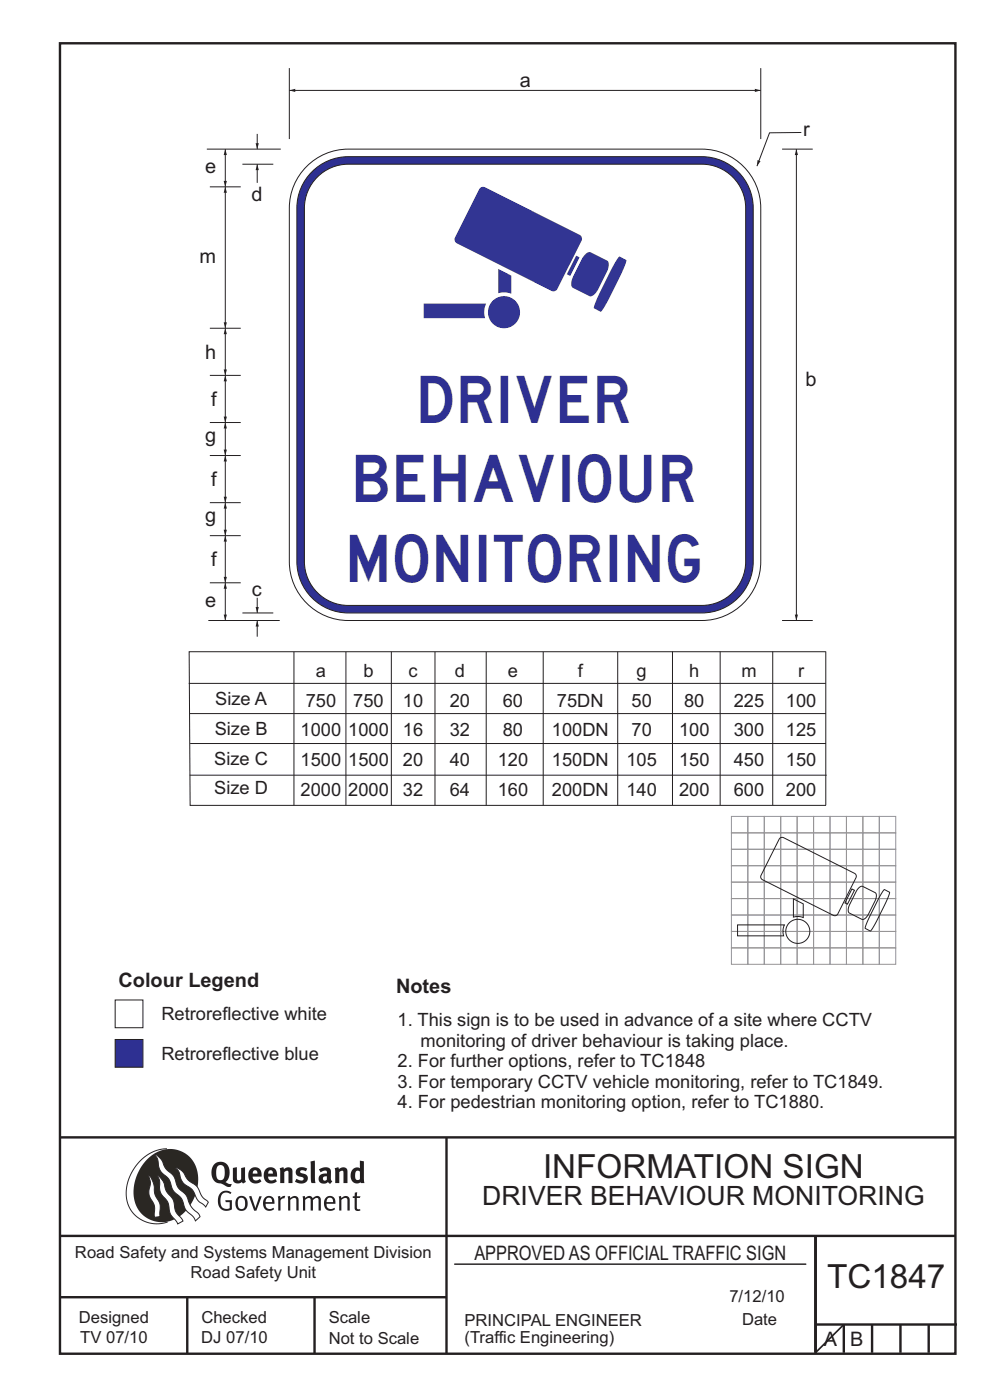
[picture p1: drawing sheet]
<svg xmlns="http://www.w3.org/2000/svg" width="210mm" height="297mm" viewBox="0 0 210 297" stroke-linecap="round" stroke-linejoin="round" font-family="sans-serif">
<g fill="none" stroke="#231f20" stroke-width=".51">
<path d="M12.7 9.2h190v278h-190zM12.7 241.3h190M94.7 241.4v45.8M12.7 275.2h82M12.7 262.2h190.1M39.7 275.2v12M66.7 275.2v12M173 262.1v24.9M173 281h30M179 281v6M185 281v6M191 281v6"/>
<path d="M197 281v6"/>
</g>
<path d="M96.4 268.2h74.6" fill="none" stroke="#231f20" stroke-width=".21"/>
<path d="M35.4 243.7a9.5 9.5 0 0 0-8.6 10.4 6.5 6.5 0 0 0 8.8 5.1" fill="none" stroke="#2a2723" stroke-width=".21"/>
<path d="M31.3 245.9a6.1 6.1 0 0 1 7.3-1.6 6.1 6.1 0 0 1 3.4 6.6 8.8 8.8 0 0 1-7.2 8.4 6.1 6.1 0 0 1-6.4-7.5 10.5 10.5 0 0 1 2.9-5.9z" fill-rule="evenodd" fill="#2a2723"/>
<g fill="#fff" stroke="#2a2723" stroke-width=".21">
<path d="M31.6 249.3l.3 .3 .6 1.2 .4 2.6 1 2 .1 2.7-1.2 .1-.1-2.4-.9-1.8-.2-.7 .3-2.4z" fill-rule="evenodd"/>
<path d="M37.2 247.7l.5 .1 .9 .6 1.3 1.9 1.9 1.5 1.1 2.1 1.3 1.2-.6 1-1.6-1.5-1.2-2.2-2-1.5-.5-.9-.4-1.5z" fill-rule="evenodd"/>
<path d="M32.8 244.9l.4 .1 .9 .8 1 2.1 1.7 1.5 1 2.5 1.6 1.6 1.2 2.5 1.6 1.6 .2 .5-.9 .9-.5-.9-1.6-1.5-1-2.4-1.7-1.7-.9-2.4-1.8-1.7-.3-.9-.3-1.6z" fill-rule="evenodd"/>
<path d="M33.4 249.4l.5 .3 .7 .9 .7 2.1 1.5 1.9 .5 2.5 1.5 1.8v.1l-1.1 .6-1.6-2.1-.6-2.5-1.4-1.9-.3-1v-1.6z" fill-rule="evenodd"/>
</g>
<g fill="#231f20">
<path d="M46.8 253.1l.5-.4 .7-.1 .6 .1 .5 .3-.2 .3-.9-.3-.8 .2-.3 .7-.1 1.1 .1 .6 .3 .5 .5 .3h.6l.4-.1v-1.3h-.8l-.1-.4h1.4v2l-.7 .2-.8 .1-.6-.3-.5-.4-.3-.8-.1-1 .2-.7z" fill-rule="evenodd"/>
<path d="M50.7 254.3l.7-.2 .5 .5 .1 1.2-.2 .4-.3 .2h-.5l-.4-.3-.2-1.1zM50.4 254l-.5 1.1 .3 1.2 .7 .5 1-.1 .4-.4 .2-.5v-.8l-.2-.7-.3-.4-.5-.2h-.6z" fill-rule="evenodd"/>
<path d="M52.8 253.8l.5-.1 .9 2.6 .8-2.5h.5l-1.1 3h-.5z" fill-rule="evenodd"/>
<path d="M56.6 254.2l.4-.1 .4 .1 .2 .3 .1 .5h-1.4zM56.2 254l-.4 1v.7l.3 .6 .4 .4 .5 .2 1.1-.3 .1-.1-.2-.3-.6 .3-.7-.2-.3-.2-.1-.6v-.1h1.9l-.2-1.2-.8-.5-.5 .1z" fill-rule="evenodd"/>
<path d="M58.9 253.8l.5-.1 .1 .5 .4-.4 .6-.1-.2 .5-.4 .1-.4 .3v2.2h-.5z" fill-rule="evenodd"/>
<path d="M61 253.8l.5-.1a.24 .24 0 0 0 .1 .4 .24 .24 0 0 0 .3-.2l.8-.2 .6 .5v2.6h-.4l-.1-2.3-.1-.3-.3-.1-.8 .5v2.2h-.5z" fill-rule="evenodd"/>
<path d="M64.2 253.8l.4-.1a.23 .23 0 0 0 .2 .4 .23 .23 0 0 0 .3-.2l.5-.2 .6 .2a.23 .23 0 0 0 .2 .2 .23 .23 0 0 0 .2-.1l.8-.3 .6 .4 .1 2.7h-.5v-2.3l-.1-.3-.3-.1-.8 .5v2.2h-.5v-2.3l-.1-.3-.3-.1-.8 .4v2.3h-.4z" fill-rule="evenodd"/>
<path d="M69.5 254.2l.5-.1 .4 .1 .3 .8h-1.4zM69.2 254l-.5 1 .1 .7 .2 .6 .4 .4 .4 .2 1.1-.3 .2-.1-.2-.3-.6 .3-.7-.2-.3-.4v-.5h1.9l-.2-1.2-.4-.3-.5-.2-.5 .1z" fill-rule="evenodd"/>
<path d="M71.8 253.8l.5-.1a.24 .24 0 0 0 .1 .4 .24 .24 0 0 0 .4-.2l.7-.2 .6 .5 .1 2.6h-.5v-2.3l-.1-.3-.3-.1-.9 .5v2.2h-.4z" fill-rule="evenodd"/>
<path d="M75.3 253l.5-.1-.1 .9h.8l-.2 .3h-.6v2.2l.2 .2h.5v.3l-.2 .1-.6-.1-.4-.3v-2.4h-.4v-.3h.4z" fill-rule="evenodd"/>
<path d="M46.2 247.4l.4-.2h.4l.6 .6v1.8l-.2 .5-.3 .2h-.8l-.3-.6-.1-1.5zM45.5 246.9l-.4 .7-.2 .8v1l.3 .9 .7 .6 1 .2 1.6 .7 .4-.1 .3-.5h-.6l-.8-.4 .7-1 .2-1.5a1.91 1.91 0 0 0-1.1-1.7 1.91 1.91 0 0 0-2.1 .3z" fill-rule="evenodd"/>
<path d="M49.4 247.8l.8-.2 .1 2.5 .1 .2 .3 .1 .5-.3v-2.3l.8-.2v2.6l.2 .5-.7 .3a.39 .39 0 0 0-.7 0h-.8l-.5-.4z" fill-rule="evenodd"/>
<path d="M53.8 248.4l.3-.1h.3l.2 .7h-1zM53.1 248l-.3 .5-.1 .8v.7l.4 .6 .5 .4 .6 .1 .7-.1 .6-.4-.4-.5-.4 .3h-.5l-.4-.2-.2-.3v-.3h1.9l-.1-1-.3-.6-1-.4-.5 .1z" fill-rule="evenodd"/>
<path d="M57.1 248.4l.2-.1h.4l.2 .7h-1zM56.4 248l-.3 .6-.2 .8 .2 .7 .3 .5 .5 .4 .6 .1 .6-.1 .6-.4-.3-.5-.6 .3h-.5l-.4-.6v-.2h1.9l-.1-1-.3-.6-.5-.3-.5-.1-.5 .1z" fill-rule="evenodd"/>
<path d="M59.3 247.8l.8-.2 .1 .4 1-.4 .7 .3 .1 .5v2.6h-.8v-2.3l-.3-.3-.6 .3v2.3h-.9z" fill-rule="evenodd"/>
<path d="M63 248l.9-.4 1.3 .3-.3 .6-.9-.2-.3 .2 .1 .3 1 .3 .4 .4v.8l-.4 .6-1.1 .2-1.1-.4 .3-.6 1 .3h.3l.2-.3-.1-.3-1-.3-.4-.3-.2-.6z" fill-rule="evenodd"/>
<path d="M68.6 249.7l.7-.2v.7l-.3 .3-.3-.1-.2-.3zM67.7 248.1l.3 .6 .8-.4 .5 .2a.35 .35 0 0 1 0 .5 .35 .35 0 0 1-.5 0l-1 .4-.2 .9 .2 .4 .3 .3h1.1a.49 .49 0 0 1 .8 .2l.5-.6-.3-.4v-1.7l-.2-.5-.4-.3-.6-.1z" fill-rule="evenodd"/>
<path d="M71 247.8l.8-.2 .1 .4 1-.4 .6 .3 .2 .5v2.6h-.8v-2.3l-.3-.3-.6 .3v2.3h-.9z" fill-rule="evenodd"/>
<path d="M75.6 248.5l.3-.1 .4 .2v1.5l-.3 .2-.4-.1-.2-.3v-.9zM76.3 246.2v1.3a.19 .19 0 0 1 0 .3 .19 .19 0 0 1-.3-.1l-.8 .1-.6 .5-.2 .9 .1 1 .3 .5 .6 .3h.6l.5-.2v.2h.8l-.1-4.6z" fill-rule="evenodd"/>
<path d="M65.9 246.4l.9-.2 .1 4.8h-.8l-.1-.3z" fill-rule="evenodd"/>
</g>
<path d="M24.4 220.5h5.9v5.9h-5.9z" fill-rule="evenodd" fill="#2e3092" stroke="#231f20" stroke-width=".21"/>
<path d="M24.4 212.1h5.9v5.9h-5.9z" fill-rule="evenodd" fill="#fff" stroke="#231f20" stroke-width=".21"/>
<g fill="none" stroke="#939598" stroke-width=".21">
<path d="M155.1 173.2h3.5v3.5h-3.5zM155.1 176.7h3.5v3.5h-3.5zM158.6 173.2h3.5v3.5h-3.5zM158.6 176.7h3.5v3.5h-3.5zM162.1 173.2h3.5v3.5h-3.5zM162.1 176.7h3.5v3.5h-3.5zM165.6 173.2h3.5v3.5h-3.5zM165.6 176.7h3.5v3.5h-3.5zM169.1 173.2h3.5v3.5h-3.5zM169.1 176.7h3.5v3.5h-3.5zM172.6 173.2h3.5v3.5h-3.5zM172.6 176.7h3.5v3.5h-3.5z"/>
<path d="M176.1 173.2h3.4v3.5h-3.4zM176.1 176.7h3.4v3.5h-3.4zM179.5 173.2h3.5v3.5h-3.5zM179.5 176.7h3.5v3.5h-3.5zM183 173.2h3.5v3.5h-3.5zM183 176.7h3.5v3.5h-3.5zM186.5 173.2h3.5v3.5h-3.5zM186.5 176.7h3.5v3.5h-3.5zM155.1 180.2h3.5v3.5h-3.5zM155.1 183.7h3.5v3.4h-3.5zM155.1 187.1h3.5v3.5h-3.5zM155.1 190.6h3.5v3.5h-3.5z"/>
<path d="M155.1 194.1h3.5v3.5h-3.5zM155.1 197.6h3.5v3.5h-3.5zM158.6 180.2h3.5v3.5h-3.5zM158.6 183.7h3.5v3.4h-3.5zM158.6 187.1h3.5v3.5h-3.5zM158.6 190.6h3.5v3.5h-3.5zM158.6 194.1h3.5v3.5h-3.5zM158.6 197.6h3.5v3.5h-3.5zM162.1 180.2h3.5v3.5h-3.5zM162.1 183.7h3.5v3.4h-3.5zM162.1 187.1h3.5v3.5h-3.5zM162.1 190.6h3.5v3.5h-3.5z"/>
<path d="M162.1 194.1h3.5v3.5h-3.5zM162.1 197.6h3.5v3.5h-3.5zM165.6 180.2h3.5v3.5h-3.5zM165.6 183.7h3.5v3.4h-3.5zM165.6 187.1h3.5v3.5h-3.5zM165.6 190.6h3.5v3.5h-3.5zM165.6 194.1h3.5v3.5h-3.5zM165.6 197.6h3.5v3.5h-3.5zM169.1 180.2h3.5v3.5h-3.5zM169.1 183.7h3.5v3.4h-3.5zM169.1 187.1h3.5v3.5h-3.5zM169.1 190.6h3.5v3.5h-3.5z"/>
<path d="M169.1 194.1h3.5v3.5h-3.5zM169.1 197.6h3.5v3.5h-3.5zM172.6 180.2h3.5v3.5h-3.5zM172.6 183.7h3.5v3.4h-3.5zM172.6 187.1h3.5v3.5h-3.5zM172.6 190.6h3.5v3.5h-3.5zM172.6 194.1h3.5v3.5h-3.5zM172.6 197.6h3.5v3.5h-3.5zM176.1 180.2h3.4v3.5h-3.4zM176.1 183.7h3.4v3.4h-3.4zM176.1 187.1h3.4v3.5h-3.4zM176.1 190.6h3.4v3.5h-3.4z"/>
<path d="M176.1 194.1h3.4v3.5h-3.4zM176.1 197.6h3.4v3.5h-3.4zM179.5 180.2h3.5v3.5h-3.5zM179.5 183.7h3.5v3.4h-3.5zM179.5 187.1h3.5v3.5h-3.5zM179.5 190.6h3.5v3.5h-3.5zM179.5 194.1h3.5v3.5h-3.5zM179.5 197.6h3.5v3.5h-3.5zM183 180.2h3.5v3.5h-3.5zM183 183.7h3.5v3.4h-3.5zM183 187.1h3.5v3.5h-3.5zM183 190.6h3.5v3.5h-3.5z"/>
<path d="M183 194.1h3.5v3.5h-3.5zM183 197.6h3.5v3.5h-3.5zM186.5 180.2h3.5v3.5h-3.5zM186.5 183.7h3.5v3.4h-3.5zM186.5 187.1h3.5v3.5h-3.5zM186.5 190.6h3.5v3.5h-3.5zM186.5 194.1h3.5v3.5h-3.5zM186.5 197.6h3.5v3.5h-3.5zM155.1 201.1h3.5v3.5h-3.5zM158.6 201.1h3.5v3.5h-3.5zM162.1 201.1h3.5v3.5h-3.5zM165.6 201.1h3.5v3.5h-3.5z"/>
<path d="M169.1 201.1h3.5v3.5h-3.5zM172.6 201.1h3.5v3.5h-3.5zM176.1 201.1h3.4v3.5h-3.4zM179.5 201.1h3.5v3.5h-3.5zM183 201.1h3.5v3.5h-3.5zM186.5 201.1h3.5v3.5h-3.5z"/>
</g>
<g fill="none" stroke="#231f20" stroke-width=".21">
<path d="M165.4 177.8l.3-.1h.5l15.3 7.7 .1 .4v.4l-4.1 7.9-.3 .2-.4-.1-15.3-7.8-.1-.3v-.4zM156.4 196.2h10l-.3 1.1 .1 1.2h-9.7zM168.3 190.7l2.1 1.1v2.8l-1.1-.2-1 .2zM180.7 188.6l.5 .3-1.4 2.9-.6-.3zM182.2 188.4l.4-.3 .4-.1 2.7 1.4 .2 .4-.2 1.2-1.5 3-.6 .7-.5 .4-2.9-1.4-.3-.4 .3-1.4 1.5-2.9zM187.5 188.8l1.2 .5-.1 .5-2.7 5.7-1.3 2-1.1-.6 .1-.4 2.6-5.5z"/>
<circle cx="169.2" cy="197.6" r="2.55"/>
</g>
<path d="M65 35.3a12.5 12.5 0 0 1 8.9-3.7h75a12.5 12.5 0 0 1 12.5 12.5v75a12.5 12.5 0 0 1-12.5 12.5h-75a12.5 12.5 0 0 1-12.5-12.5v-75a12.5 12.5 0 0 1 3.6-8.8z" fill-rule="evenodd" fill="#fff" stroke="#231f20" stroke-width=".21"/>
<path d="M66.2 36.4a10.9 10.9 0 0 1 7.7-3.2h75a10.9 10.9 0 0 1 10.9 10.9v75a10.9 10.9 0 0 1-10.9 10.9h-75a10.9 10.9 0 0 1-10.9-10.9v-75a10.9 10.9 0 0 1 3.2-7.7z" fill-rule="evenodd" fill="#2e3092" stroke="#231f20" stroke-width=".21"/>
<path d="M67.7 37.2a9.3 9.3 0 0 1 6.2-2.4h75a9.3 9.3 0 0 1 9.3 9.3v75a9.3 9.3 0 0 1-9.3 9.3h-75a9.3 9.3 0 0 1-9.3-9.3v-75a9.3 9.3 0 0 1 3.1-6.9z" fill-rule="evenodd" fill="#fff" stroke="#231f20" stroke-width=".21"/>
<g fill="#323593">
<path d="M105.7 57l2.8 1.5v3.8l-1.5-.3-1.3 .2z" fill-rule="evenodd"/>
<path d="M89.9 64.4h13.2l-.4 1.5 .2 1.6h-13z" fill-rule="evenodd"/>
<path d="M101.8 39.9l.6-.3 .4 .1 20.4 10.3 .2 .5v.5l-5.4 10.6-.5 .2-.5-.1-20.4-10.3-.2-.5 .1-.5z" fill-rule="evenodd"/>
<path d="M124.1 54l.6-.4 .5-.1 3.6 1.8 .3 .6-.3 1.5-1.9 4-.8 1.1-.8 .4-3.8-1.8-.3-.6v-.8l.3-1 2-3.9z" fill-rule="evenodd"/>
<path d="M131.3 54.5l.1-.1 1.5 .8-.2 .7-1 2.3-2.5 5.2-1.2 2-.6 .7-1.4-.7 .1-.6 .8-2.1 2.6-5.2z" fill-rule="evenodd"/>
<path d="M122.2 54.2l.7 .4-1.9 3.9-.8-.3z" fill-rule="evenodd"/>
<circle cx="106.9" cy="66.2" r="3.4"/>
</g>
<path d="M170 28.1l-6.8 .1-2.6 7" fill="none" stroke="#231f20" stroke-width=".21"/>
<path d="M160.7 34l.6 .2-.7 1z" fill="#231f20"/>
<path d="M168.9 31.6v100" fill="none" stroke="#231f20" stroke-width=".21"/>
<g fill="#231f20">
<path d="M168.9 31.6l.4 1.3h-.7z"/>
<path d="M168.6 130.4h.7l-.4 1.2z"/>
</g>
<path d="M61.4 14.5v15M61.4 19.2h100M165.9 31.6h6.5M165.9 131.6h6.5" fill="none" stroke="#231f20" stroke-width=".21"/>
<g fill="#231f20">
<path d="M160.1 18.8l1.3 .4-1.3 .3z"/>
<path d="M61.4 19.2l1.2-.4v.7z"/>
</g>
<path d="M161.4 14.5v15M43.9 31.6h15.7M44.5 79.6h6.6M44.5 96.6h6.6M44.5 113.6h6.6M44.2 131.6h15.1M47.8 123.6v8M51.4 130h6.6" fill="none" stroke="#231f20" stroke-width=".21"/>
<g fill="#231f20">
<path d="M47.8 123.6l.3 1.3h-.6z"/>
<path d="M47.5 130.4h.6l-.3 1.2z"/>
</g>
<path d="M47.8 113.6v10" fill="none" stroke="#231f20" stroke-width=".21"/>
<g fill="#231f20">
<path d="M47.8 113.6l.3 1.3h-.6z"/>
<path d="M47.5 122.4h.6l-.3 1.2z"/>
</g>
<path d="M47.8 96.6v10" fill="none" stroke="#231f20" stroke-width=".21"/>
<g fill="#231f20">
<path d="M47.8 96.6l.3 1.3h-.6z"/>
<path d="M47.5 105.4h.6l-.3 1.2z"/>
</g>
<path d="M47.8 79.6v10" fill="none" stroke="#231f20" stroke-width=".21"/>
<g fill="#231f20">
<path d="M47.8 79.6l.3 1.3h-.6z"/>
<path d="M47.5 88.4h.6l-.3 1.2z"/>
</g>
<path d="M54.6 131.7v3.4" fill="none" stroke="#231f20" stroke-width=".21"/>
<path d="M54.6 131.7l.3 1.2h-.7z" fill="#231f20"/>
<path d="M54.6 126.8v3.2" fill="none" stroke="#231f20" stroke-width=".21"/>
<path d="M54.2 128.8h.7l-.3 1.2z" fill="#231f20"/>
<path d="M44.5 39.6h6.6M44.5 69.6h6.6M47.8 69.6v10M44.5 89.6h6.6M44.5 106.6h6.6M44.5 123.6h6.6" fill="none" stroke="#231f20" stroke-width=".21"/>
<g fill="#231f20">
<path d="M47.5 78.4h.6l-.3 1.2z"/>
<path d="M47.8 69.6l.3 1.3h-.6z"/>
</g>
<path d="M47.8 39.6v30" fill="none" stroke="#231f20" stroke-width=".21"/>
<g fill="#231f20">
<path d="M47.8 39.6l.3 1.3h-.6z"/>
<path d="M47.5 68.4h.6l-.3 1.2z"/>
</g>
<path d="M47.8 31.6v8" fill="none" stroke="#231f20" stroke-width=".21"/>
<g fill="#231f20">
<path d="M47.5 38.4h.6l-.3 1.2z"/>
<path d="M47.8 31.6l.3 1.3h-.6z"/>
</g>
<path d="M47.8 89.6v7" fill="none" stroke="#231f20" stroke-width=".21"/>
<g fill="#231f20">
<path d="M47.5 95.4h.6l-.3 1.2z"/>
<path d="M47.8 89.6l.3 1.3h-.6z"/>
</g>
<path d="M47.8 106.6v7" fill="none" stroke="#231f20" stroke-width=".21"/>
<g fill="#231f20">
<path d="M47.5 112.4h.6l-.3 1.2z"/>
<path d="M47.8 106.6l.3 1.3h-.6z"/>
</g>
<path d="M51.4 34.8h6.6M54.6 34.8v4" fill="none" stroke="#231f20" stroke-width=".21"/>
<path d="M54.6 34.8l.3 1.3h-.7z" fill="#231f20"/>
<path d="M54.6 28.4v3.2" fill="none" stroke="#231f20" stroke-width=".21"/>
<path d="M54.2 30.4h.7l-.3 1.2z" fill="#231f20"/>
<path d="M179 281l-6 6" fill="none" stroke="#231f20" stroke-width=".35"/>
<g fill="none" stroke="#231f20" stroke-width=".21">
<path d="M62.4 138.3v32.6M73.4 138.3v32.6M83 138.3v32.6M92.3 138.3v32.6M103.1 138.3v32.6M115.2 138.3v32.6M131 138.3v32.6M142.6 138.2v32.6M152.8 138.2v32.6M163.9 138.2v32.6M175.2 138.3h-135.1l.2 32.6h134.9M175.2 138.2v32.6"/>
<path d="M40 145h135.2M40.3 151.4h134.9M40.3 157.7h134.9M40.2 164.4h135.1"/>
</g>
<g font-size="10" fill="#2e3092">
<text x="89.3" y="89.6">DRIVER</text>
<text x="75.5" y="106.4">BEHAVIOUR</text>
<text x="74.3" y="123.4">MONITORING</text>
</g>
<g font-size="7.1" fill="#231f20">
<text x="115.2" y="249.9">INFORMATION SIGN</text>
<text x="175.4" y="273.2">TC1847</text>
</g>
<text font-size="5.6" fill="#231f20" x="102.3" y="255.7">DRIVER BEHAVIOUR MONITORING</text>
<g font-size="4.2" fill="#231f20">
<text x="110.3" y="18.4">a</text>
<text x="170.3" y="28.9">r</text>
<text x="43.5" y="36.7">e</text>
<text x="53.3" y="42.6">d</text>
<text x="42.3" y="55.8">m</text>
<text x="43.5" y="76.2">h</text>
<text x="170.9" y="81.9">b</text>
<text x="44.8" y="86.2">f</text>
<text x="43.5" y="93.8">g</text>
<text x="44.8" y="103.2">f</text>
<text x="43.5" y="110.8">g</text>
<text x="44.8" y="120.2">f</text>
<text x="43.5" y="128.7">e</text>
<text x="53.4" y="126.3">c</text>
<text x="25.1" y="209.5">Colour Legend</text>
<text x="84" y="210.6">Notes</text>
<text x="100.6" y="267.2">APPROVED AS OFFICIAL TRAFFIC SIGN</text>
<text x="174.7" y="285.6">A</text>
<text x="180.4" y="285.6">B</text>
</g>
<g font-size="3.9" fill="#231f20">
<text x="67" y="143.6">a</text>
<text x="77.1" y="143.6">b</text>
<text x="86.7" y="143.6">c</text>
<text x="96.5" y="143.6">d</text>
<text x="107.7" y="143.6">e</text>
<text x="122.6" y="143.6">f</text>
<text x="135" y="143.6">g</text>
<text x="146.2" y="143.6">h</text>
<text x="157.3" y="143.6">m</text>
<text x="169.3" y="143.6">r</text>
<text x="45.7" y="149.7">Size A</text>
<text x="64.8" y="149.9">750</text>
<text x="74.9" y="149.9">750</text>
<text x="85.5" y="149.9">10</text>
<text x="95.4" y="149.9">20</text>
<text x="106.7" y="149.9">60</text>
<text x="118.1" y="149.9">75DN</text>
<text x="134" y="149.9">50</text>
<text x="145.1" y="149.9">80</text>
<text x="155.7" y="149.9">225</text>
<text x="166.7" y="149.9">100</text>
<text x="45.5" y="155.9">Size B</text>
<text x="63.8" y="156.2">1000</text>
<text x="73.9" y="156.2">1000</text>
<text x="85.5" y="156.2">16</text>
<text x="95.4" y="156.2">32</text>
<text x="106.7" y="156.2">80</text>
<text x="117.1" y="156.2">100DN</text>
<text x="134" y="156.2">70</text>
<text x="144" y="156.2">100</text>
<text x="155.7" y="156.2">300</text>
<text x="166.7" y="156.2">125</text>
<text x="45.4" y="162.2">Size C</text>
<text x="63.8" y="162.5">1500</text>
<text x="73.9" y="162.5">1500</text>
<text x="85.5" y="162.5">20</text>
<text x="95.4" y="162.5">40</text>
<text x="105.6" y="162.5">120</text>
<text x="117.1" y="162.5">150DN</text>
<text x="132.9" y="162.5">105</text>
<text x="144" y="162.5">150</text>
<text x="155.7" y="162.5">450</text>
<text x="166.7" y="162.5">150</text>
<text x="45.4" y="168.5">Size D</text>
<text x="63.8" y="168.8">2000</text>
<text x="73.9" y="168.8">2000</text>
<text x="85.5" y="168.8">32</text>
<text x="95.4" y="168.8">64</text>
<text x="105.6" y="168.8">160</text>
<text x="117.1" y="168.8">200DN</text>
<text x="132.9" y="168.8">140</text>
<text x="144" y="168.8">200</text>
<text x="155.7" y="168.8">600</text>
<text x="166.7" y="168.8">200</text>
<text x="34.2" y="216.5">Retroreflective white</text>
<text x="84.3" y="217.7">1. This sign is to be used in advance of a site where CCTV</text>
<text x="34.2" y="224.9">Retroreflective blue</text>
<text x="84.3" y="226.4">2. For further options, refer to TC1848</text>
<text x="89.2" y="222">monitoring of driver behaviour is taking place.</text>
<text x="84.3" y="230.7">3. For temporary CCTV vehicle monitoring, refer to TC1849.</text>
<text x="84.3" y="235.1">4. For pedestrian monitoring option, refer to TC1880.</text>
</g>
<g font-size="3.5" fill="#231f20">
<text x="15.9" y="266.8">Road Safety and Systems Management Division</text>
<text x="40.4" y="271.1">Road Safety Unit</text>
<text x="16.7" y="280.6">Designed</text>
<text x="42.7" y="280.6">Checked</text>
<text x="69.7" y="280.6">Scale</text>
<text x="98.5" y="281.3">PRINCIPAL ENGINEER</text>
<text x="154.7" y="276.2">7/12/10</text>
<text x="157.4" y="281.2">Date</text>
<text x="17" y="284.8">TV 07/10</text>
<text x="42.7" y="284.8">DJ 07/10</text>
<text x="69.7" y="285.2">Not to Scale</text>
<text x="98.5" y="284.8">(Traffic Engineering)</text>
</g>
</svg>
